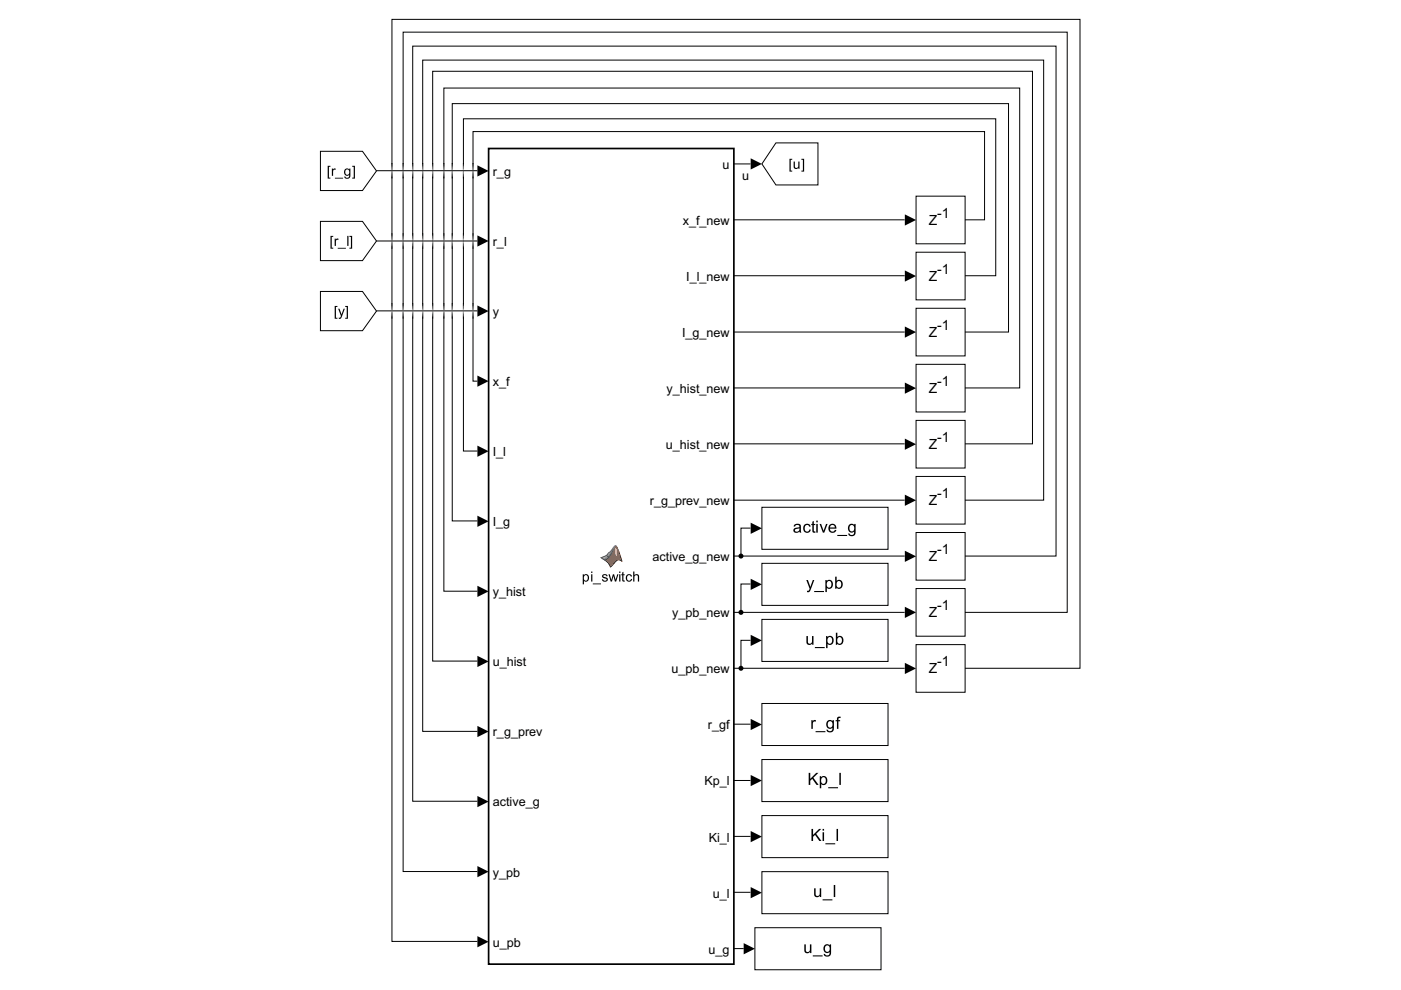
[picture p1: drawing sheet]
<svg xmlns="http://www.w3.org/2000/svg" width="297mm" height="210mm" viewBox="0 0 297 210" stroke-linecap="round" stroke-linejoin="round" font-family="sans-serif">
<path d="M127.3 118.3l1.3-.6 1.8-2a1.71 1.71 0 0 1 .9 1.5l.6 1.9a.98 .98 0 0 0-1.7 .4l-.8 .8a3.6 3.6 0 0 0-2.1-2z" fill="#000"/>
<path d="M130.5 116.2l.3 .8-.1 .8-.3-.8z" fill="#f5ae81"/>
<g fill="#000">
<path d="M130.4 115.7h.3l.2 .3 1.1 3.1-.6-.3a1 1 0 0 0-1.2 .7l-.9 .8-.5-.9-.5-.5 .2-.1 .4 .4 .6 .9 .6-.7a1.11 1.11 0 0 1 1.6-.6l-.4-1.2a3.3 3.3 0 0 0-.9-1.9z"/>
<path d="M127.2 118.2l1.1 .7a6.9 6.9 0 0 0 2.2-3.1l.2-.1-.2-.1-.3 .1-.5 .7a4.9 4.9 0 0 1-2.5 1.8zM127.7 118.3l.2-.1a.78 .78 0 0 1 1 0l-.6 .5zM129.1 117.3l.8-.8-.8 1.5-.3-.2z"/>
<path d="M123.5 121.8h.3v.2a.71 .71 0 0 1 1 0 .71 .71 0 0 1 0 .9 .59 .59 0 0 1-1 .2v.8h-.3zM123.9 122.1a.51 .51 0 0 0-.1 .7 .51 .51 0 0 0 .8 .1 .51 .51 0 0 0 0-.7 .51 .51 0 0 0-.7-.1zM125.3 121.2h.3v.3h-.3zM125.3 121.8h.3v1.5h-.3zM125.7 123.7h1.7v.2h-1.7zM127.8 121.9l.1-.1a.66 .66 0 0 1 .9 .4h-.2a.3 .3 0 0 0-.4-.3 .3 .3 0 0 0-.2 .4 .62 .62 0 0 1 .7 .2 .62 .62 0 0 1 .1 .6 .7 .7 0 0 1-1.2-.3h.3a.35 .35 0 0 0 .3 .4 .35 .35 0 0 0 .3-.5 .76 .76 0 0 1-.8-.6zM129 121.8h.3l.3 1.2 .3-1.2h.3l.3 1.2 .4-1.2h.2l-.5 1.5h-.2l-.3-1.2-.3 1.2h-.3zM131.3 121.2h.2v.3h-.2zM131.3 121.8h.2v1.5h-.2zM131.9 121.4l.3-.2v.6h.2v.2h-.2v.9l.3 .4a.38 .38 0 0 1-.5 0 .38 .38 0 0 1-.1-.4v-.9h-.2v-.2h.2zM132.9 121.9a.66 .66 0 0 1 1.1 .3l-.3 .1a.46 .46 0 0 0-.6-.3 .46 .46 0 0 0-.1 .7 .4 .4 0 0 0 .4 .4 .4 .4 0 0 0 .4-.4l.2 .1a.73 .73 0 0 1-1 .4 .73 .73 0 0 1-.2-1.1zM134.2 121.2h.3v.7a.56 .56 0 0 1 .7-.1 .56 .56 0 0 1 .3 .5v1h-.3v-1a.38 .38 0 0 0-.4-.3 .38 .38 0 0 0-.3 .5v.8h-.3z"/>
</g>
<path d="M103.6 31.5h52v172.9h-52z" fill="none" stroke="#000" stroke-width=".36"/>
<path d="M194.2 41.6h10.4v10.1h-10.4z" fill="#fff"/>
<path d="M194.2 41.6h10.4v10.1h-10.4z" fill="none" stroke="#000" stroke-width=".21"/>
<path d="M194.2 53.5h10.4v10.1h-10.4z" fill="#fff"/>
<path d="M194.2 53.5h10.4v10.1h-10.4z" fill="none" stroke="#000" stroke-width=".21"/>
<path d="M194.2 65.4h10.4v10.1h-10.4z" fill="#fff"/>
<path d="M194.2 65.4h10.4v10.1h-10.4z" fill="none" stroke="#000" stroke-width=".21"/>
<path d="M194.2 77.2h10.4v10.1h-10.4z" fill="#fff"/>
<path d="M194.2 77.2h10.4v10.1h-10.4z" fill="none" stroke="#000" stroke-width=".21"/>
<path d="M194.2 89.1h10.4v10.1h-10.4z" fill="#fff"/>
<path d="M194.2 89.1h10.4v10.1h-10.4z" fill="none" stroke="#000" stroke-width=".21"/>
<path d="M194.2 101h10.4v10.1h-10.4z" fill="#fff"/>
<path d="M194.2 101h10.4v10.1h-10.4z" fill="none" stroke="#000" stroke-width=".21"/>
<path d="M194.2 112.9h10.4v10.1h-10.4z" fill="#fff"/>
<path d="M194.2 112.9h10.4v10.1h-10.4z" fill="none" stroke="#000" stroke-width=".21"/>
<path d="M194.2 124.8h10.4v10.1h-10.4z" fill="#fff"/>
<path d="M194.2 124.8h10.4v10.1h-10.4z" fill="none" stroke="#000" stroke-width=".21"/>
<path d="M194.2 136.7h10.4v10.1h-10.4z" fill="#fff"/>
<path d="M194.2 136.7h10.4v10.1h-10.4z" fill="none" stroke="#000" stroke-width=".21"/>
<path d="M161.5 149.2h26.8v8.9h-26.8z" fill="#fff"/>
<path d="M172 152.7h.3v.3l.2-.3h.4h.1l-.1 .3a.41 .41 0 0 0-.5 .1 .41 .41 0 0 0-.1 .5v.9h-.3zM172.9 155h2.1v.2h-2.1zM175.4 152.9l.6-.3 .5 .3v-.2h.3v1.6a.81 .81 0 0 1-.6 1 .81 .81 0 0 1-1-.6h.3a.52 .52 0 0 0 .7 .3 .52 .52 0 0 0 .3-.7 .89 .89 0 0 1-1.2-.2 .89 .89 0 0 1 .1-1.2zM175.6 153.1a.63 .63 0 0 0-.1 .8 .63 .63 0 0 0 .9 .2 .63 .63 0 0 0 .1-.8 .63 .63 0 0 0-.9-.2zM177.5 152.1l.8-.1-.1 .2-.4 .2v.3h.3v.2h-.3v1.6h-.4v-1.6h-.2v-.2h.2z" fill="#000"/>
<path d="M161.5 149.2h26.8v8.9h-26.8z" fill="none" stroke="#000" stroke-width=".21"/>
<path d="M161.5 161h26.8v9h-26.8z" fill="#fff"/>
<path d="M171.5 163.9h.3v1.2l1.3-1.2h.4l-1.1 1 1.2 1.5h-.5l-.9-1.3-.4 .4v.9h-.3zM173.8 164.6h.3v.2a.82 .82 0 0 1 1.1-.1 .82 .82 0 0 1 .2 1.1 .73 .73 0 0 1-.5 .6 .73 .73 0 0 1-.8-.2v.9h-.3zM174.2 165a.64 .64 0 0 0-.1 .8 .64 .64 0 0 0 .8 .2 .64 .64 0 0 0 .2-.8 .64 .64 0 0 0-.9-.2zM175.6 166.9h2.1v.2h-2.1zM178 163.9h.3v2.5h-.3z" fill="#000"/>
<path d="M161.5 161h26.8v9h-26.8z" fill="none" stroke="#000" stroke-width=".21"/>
<path d="M161.5 172.9h26.8v8.9h-26.8z" fill="#fff"/>
<path d="M172 175.8h.4v1.2l1.3-1.2h.4l-1.1 1 1.2 1.5h-.5l-.9-1.3-.4 .4v.9h-.4zM174.4 175.8h.3v.3h-.3zM174.4 176.5h.3v1.8h-.3zM175 178.8h2.1v.2h-2.1zM177.4 175.8h.3v2.5h-.3z" fill="#000"/>
<path d="M161.5 172.9h26.8v8.9h-26.8z" fill="none" stroke="#000" stroke-width=".21"/>
<path d="M161.5 184.8h26.8v8.9h-26.8z" fill="#fff"/>
<path d="M172.6 188.3h.3v1.1a.46 .46 0 0 0 .5 .6 .46 .46 0 0 0 .4-.7v-1h.3v1.9h-.3v-.3a.66 .66 0 0 1-.8 .3 .66 .66 0 0 1-.4-.7zM174.4 190.7h2.1v.2h-2.1zM176.8 187.6h.3v2.6h-.3z" fill="#000"/>
<path d="M161.5 184.8h26.8v8.9h-26.8z" fill="none" stroke="#000" stroke-width=".21"/>
<path d="M160.1 196.7h26.7v8.9h-26.7z" fill="#fff"/>
<path d="M170.5 200.2h.3v1.1a.46 .46 0 0 0 .5 .6 .46 .46 0 0 0 .4-.7v-1h.3v1.9h-.2v-.3a.66 .66 0 0 1-.8 .3 .66 .66 0 0 1-.5-.7zM172.3 202.6h2.1v.2h-2.1zM174.8 200.4l.6-.2 .5 .3v-.3h.3v1.6a.81 .81 0 0 1-.6 1 .81 .81 0 0 1-1-.6l.3 .1a.52 .52 0 0 0 .7 .2 .52 .52 0 0 0 .3-.7 .89 .89 0 0 1-1.2-.2 .89 .89 0 0 1 .1-1.2zM175 200.6a.63 .63 0 0 0-.1 .9 .63 .63 0 0 0 .9 .2 .63 .63 0 0 0 .1-.9 .63 .63 0 0 0-.9-.2z" fill="#000"/>
<path d="M160.1 196.7h26.7v8.9h-26.7z" fill="none" stroke="#000" stroke-width=".21"/>
<path d="M161.5 131.3h26.8v8.9h-26.8z" fill="#fff"/>
<path d="M171 134.9h.3v1a.46 .46 0 0 0 .5 .6 .46 .46 0 0 0 .4-.7v-.9h.3v1.8h-.3v-.3a.66 .66 0 0 1-.8 .3 .66 .66 0 0 1-.4-.7zM172.8 137.2h2.1v.2h-2.1zM175.1 134.9h.3v.2a.82 .82 0 0 1 1.1-.1 .82 .82 0 0 1 .2 1.1 .73 .73 0 0 1-.5 .6 .73 .73 0 0 1-.7-.2v.9h-.4zM175.6 135.2a.64 .64 0 0 0-.2 .9 .64 .64 0 0 0 .9 .2 .64 .64 0 0 0 .1-.8 .64 .64 0 0 0-.8-.3zM177.2 134.2h.3v.9a.81 .81 0 0 1 1.1-.1 .81 .81 0 0 1 .2 1 .73 .73 0 0 1-.5 .7 .73 .73 0 0 1-.8-.2v.2h-.3zM177.7 135.3a.69 .69 0 0 0-.2 .7 .69 .69 0 0 0 .7 .4 .71 .71 0 0 0 .3-.8 .71 .71 0 0 0-.7-.5z" fill="#000"/>
<path d="M161.5 131.3h26.8v8.9h-26.8z" fill="none" stroke="#000" stroke-width=".21"/>
<path d="M161.5 119.4h26.8v9h-26.8z" fill="#fff"/>
<path d="M171 123h.3l.5 1.5 .5-1.5h.3l-.7 1.9a.68 .68 0 0 1-.8 .6v-.3a.42 .42 0 0 0 .6-.4zM172.6 125.3h2.1v.2h-2.1zM175 123h.3v.2a.82 .82 0 0 1 1.1-.1 .82 .82 0 0 1 .2 1.1 .73 .73 0 0 1-.5 .6 .73 .73 0 0 1-.8-.2v.9h-.3zM175.4 123.4a.64 .64 0 0 0-.1 .8 .64 .64 0 0 0 .8 .2 .64 .64 0 0 0 .2-.8 .64 .64 0 0 0-.9-.2zM177.1 122.3h.3v.9a.81 .81 0 0 1 1-.1 .81 .81 0 0 1 .3 1.1 .73 .73 0 0 1-.5 .6 .73 .73 0 0 1-.8-.2v.2h-.3zM177.5 123.4a.69 .69 0 0 0-.1 .8 .69 .69 0 0 0 .6 .4 .71 .71 0 0 0 .4-.8 .71 .71 0 0 0-.7-.6z" fill="#000"/>
<path d="M161.5 119.4h26.8v9h-26.8z" fill="none" stroke="#000" stroke-width=".21"/>
<path d="M161.5 107.6h26.8v8.9h-26.8z" fill="#fff"/>
<path d="M168.4 111.3a.83 .83 0 0 1 1.1-.2 .83 .83 0 0 1 .3 1.1l.1 .7h-.3l-.1-.2a.67 .67 0 0 1-.9 .3 .67 .67 0 0 1-.3-.9l1.2-.3a.47 .47 0 0 0-.4-.5 .47 .47 0 0 0-.5 .4l-.3-.1zM168.6 112.2a.33 .33 0 0 0 0 .5 .33 .33 0 0 0 .5 0l.3-.3 .1-.4zM170.6 111.2a.79 .79 0 0 1 1.3 .4l-.3 .1a.51 .51 0 0 0-.7-.4 .51 .51 0 0 0-.3 .7 .51 .51 0 0 0 .4 .7 .51 .51 0 0 0 .6-.4h.3a.86 .86 0 0 1-1.2 .6 .86 .86 0 0 1-.4-1.2zM172.2 110.6l.3-.2v.7h.4v.2h-.4v1.1l.1 .2 .3 .1v.2a.46 .46 0 0 1-.5 0 .46 .46 0 0 1-.2-.5v-1.1h-.2v-.2h.2zM173.1 110.4h.3v.3h-.3zM173.1 111.1h.3v1.8h-.3zM173.8 111.1h.3l.5 1.5 .5-1.5h.4l-.7 1.8h-.3zM175.9 111.3a.86 .86 0 0 1 1-.2 .86 .86 0 0 1 .4 1h-1.3a.54 .54 0 0 0 .4 .6 .54 .54 0 0 0 .6-.4l.3 .1a.92 .92 0 0 1-1.3 .5 .92 .92 0 0 1-.3-1.4zM176.1 111.4l-.1 .4h1l-.1-.3-.3-.2zM177.5 113.4h2.1v.2h-2.1zM180 111.3l.6-.3 .5 .3v-.2h.3v1.6a.81 .81 0 0 1-.6 1 .81 .81 0 0 1-1-.6h.3a.52 .52 0 0 0 .7 .3 .52 .52 0 0 0 .3-.7 .89 .89 0 0 1-1.2-.2 .89 .89 0 0 1 .1-1.2zM180.2 111.5a.63 .63 0 0 0-.1 .8 .63 .63 0 0 0 .9 .2 .63 .63 0 0 0 .1-.8 .63 .63 0 0 0-.9-.2z" fill="#000"/>
<path d="M161.5 107.6h26.8v8.9h-26.8z" fill="none" stroke="#000" stroke-width=".21"/>
<path d="M67.9 61.8h9l2.9 4.2-2.9 4.1h-9z" fill="#fff"/>
<path d="M71 64.9h.5v.2h-.3v2.3h.3v.2h-.5zM71.7 65.5h.3l.4 1.2 .5-1.2h.2l-.6 1.5a.53 .53 0 0 1-.7 .6v-.3h.3l.2-.3zM73.2 64.9h.6v2.7h-.6v-.2h.3v-2.3h-.3z" fill="#000"/>
<path d="M67.9 61.8h9l2.9 4.2-2.9 4.1h-9z" fill="none" stroke="#000" stroke-width=".21"/>
<path d="M164.5 30.3h8.9v8.9h-8.9l-3-4.4z" fill="#fff"/>
<path d="M167.4 33.7h.6v.2h-.4v2.3h.4v.2h-.6zM168.3 34.3h.2v.8a.39 .39 0 0 0 .4 .5 .39 .39 0 0 0 .4-.5v-.8h.2v1.5h-.2v-.2a.55 .55 0 0 1-.7 .2 .55 .55 0 0 1-.3-.6zM169.9 33.7h.6v2.7h-.6v-.2h.3v-2.3h-.3z" fill="#000"/>
<path d="M164.5 30.3h8.9v8.9h-8.9l-3-4.4z" fill="none" stroke="#000" stroke-width=".21"/>
<path d="M67.9 46.9h9l2.9 4.2-2.9 4.2h-9z" fill="#fff"/>
<path d="M70.1 50h.5v.2h-.3v2.3h.3v.2h-.5zM71 50.6h.2v.2l.2-.2h.3h.1l-.1 .3a.34 .34 0 0 0-.4 0 .34 .34 0 0 0-.1 .4v.8h-.2zM71.6 52.5h1.7v.2h-1.7zM73.6 50h.3v2.1h-.3zM74.1 50h.6v2.7h-.6v-.2h.3v-2.3h-.3z" fill="#000"/>
<path d="M67.9 46.9h9l2.9 4.2-2.9 4.2h-9z" fill="none" stroke="#000" stroke-width=".21"/>
<path d="M67.9 32.1h9l2.9 4.1-2.9 4.2h-9z" fill="#fff"/>
<g fill="#000">
<path d="M101.2 35.1l2.4 1.1-2.4 1.2zM159.2 33.6l2.3 1.2-2.3 1.1zM101.2 49.9l2.4 1.2-2.4 1.2zM191.8 45.5l2.4 1.1-2.4 1.2zM191.8 57.3l2.4 1.2-2.4 1.2zM101.2 64.8l2.4 1.2-2.4 1.1zM191.8 69.2l2.4 1.2-2.4 1.2zM101.2 94.5l2.4 1.2-2.4 1.2zM101.2 79.6l2.4 1.2-2.4 1.2zM191.8 81.1l2.4 1.2-2.4 1.2zM191.8 93l2.4 1.2-2.4 1.2zM101.2 109.3l2.4 1.2-2.4 1.2z"/>
<path d="M159.2 110.8l2.3 1.2-2.3 1.2zM191.8 116.8l2.4 1.2-2.4 1.1zM191.8 104.9l2.4 1.2-2.4 1.2zM101.2 124.2l2.4 1.2-2.4 1.2zM159.2 134.6l2.3 1.2-2.3 1.2zM159.2 122.7l2.3 1.2-2.3 1.2zM191.8 128.7l2.4 1.1-2.4 1.2zM101.2 139.1l2.4 1.1-2.4 1.2zM101.2 153.9l2.4 1.2-2.4 1.2zM159.2 152.4l2.3 1.2-2.3 1.2zM191.8 140.5l2.4 1.2-2.4 1.2zM101.2 168.8l2.4 1.2-2.4 1.1z"/>
<path d="M159.2 176.2l2.3 1.2-2.3 1.2zM159.2 164.3l2.3 1.2-2.3 1.2zM101.2 198.5l2.4 1.2-2.4 1.2zM101.2 183.6l2.4 1.2-2.4 1.2zM159.2 188.1l2.3 1.2-2.3 1.2zM157.7 200l2.4 1.2-2.4 1.1z"/>
<path d="M69.5 35.2h.6v.2h-.4v2.3h.4v.2h-.6zM70.4 35.7h.2v.3l.2-.2 .3-.1 .1 .1-.1 .2a.34 .34 0 0 0-.4 .1 .34 .34 0 0 0-.1 .4v.8h-.2zM71 37.7h1.7v.2h-1.7zM73.1 35.9l.3-.2 .7 .2v-.2h.2v1.4a.67 .67 0 0 1-.5 .8 .67 .67 0 0 1-.8-.5h.2a.43 .43 0 0 0 .6 .2 .43 .43 0 0 0 .2-.5 .74 .74 0 0 1-1-.2 .74 .74 0 0 1 .1-1zM73.3 36.1a.51 .51 0 0 0 0 .7 .51 .51 0 0 0 .7 0 .51 .51 0 0 0 0-.6 .51 .51 0 0 0-.7-.1zM74.7 35.2h.6v2.7h-.6v-.2h.3v-2.3h-.3z"/>
</g>
<g fill="none" stroke="#000" stroke-width=".21">
<path d="M67.9 32.1h9l2.9 4.1-2.9 4.2h-9zM79.8 36.2h21.4M83.1 36v-31.9h145.9v137.6h-24.4M83.1 34.6v.3M83.1 36.3v14.6M85.5 36v-29.2h140.8v123h-21.7M85.5 34.6v.3M85.5 36.3v14.6M87.5 36v-26.2h136.4v108.1h-19.3M87.5 34.6v.3M87.5 36.3v14.6M89.6 36v-23.3h131.7v93.3h-16.7"/>
<path d="M89.6 34.6v.3M89.6 36.3v14.6M91.7 36v-20.9h127.2v79h-14.3M91.7 34.6v.3M91.7 36.3v14.6M94.1 36v-17.3h122.1v63.6h-11.6M94.1 34.6v.3M94.1 36.3v14.6M95.9 36v-14h117.9v48.4h-9.2M95.9 34.6v.3M95.9 36.3v14.6M98.3 36v-10.8h112.8v33.3h-6.5"/>
<path d="M98.3 34.6v.3M98.3 36.3v14.6M100.3 36v-8.1h108.4v18.7h-4.1M100.3 34.6v.3M100.3 36.3v14.6M155.6 34.8h3.5M79.8 51.1h21.4M83.1 51.2v14.6M85.5 51.2v14.6M87.5 51.2v14.6M89.6 51.2v14.6M91.7 51.2v14.6"/>
<path d="M94.1 51.2v14.6M95.9 51.2v14.6M98.3 51.2v14.6M100.3 51.2v14.6M155.6 46.6h36.2M155.6 58.5h36.2M79.8 65.9h21.4M83.1 66.1v133.5h18.1M83.1 67.3v.2M85.5 66.1v118.7h15.7M85.5 67.3v.2M87.5 66.1v103.8h13.7"/>
<path d="M87.5 67.3v.2M89.6 66.1v89h11.6M89.6 67.3v.2M91.7 66.1v74.1h9.5M91.7 67.3v.2M94.1 66.1v59.2h7.1M94.1 67.3v.2M95.9 66.1v44.3h5.3M95.9 67.3v.2M98.3 66.1v29.5h2.9M98.3 67.3v.2M100.3 66.1v14.7h.9"/>
<path d="M100.3 67.3v.2M155.6 70.4h36.2M155.6 82.3h36.2M155.6 94.1h36.2M155.6 117.9h36.2M155.6 106h36.2M159.1 112h-2v5.9M155.6 129.8h36.2M159.1 135.8h-2v5.9M159.1 123.8h-2v6M155.6 141.7h36.2M155.6 153.5h3.5"/>
<path d="M155.6 177.3h3.5M155.6 165.5h3.5M155.6 189.2h3.5M155.6 201.1h2.1"/>
</g>
<g fill="#000">
<circle cx="157.1" cy="117.9" r=".53"/>
<circle cx="157.1" cy="129.8" r=".53"/>
<circle cx="157.1" cy="141.7" r=".53"/>
</g>
<g fill="none" stroke="#2e2e2e" stroke-width=".21">
<path d="M83.1 34.9v.3M83.1 37.2v.3M85.5 34.9v.3M85.5 37.2v.3M87.5 34.9v.3M87.5 37.2v.3M89.6 34.9v.3M89.6 37.2v.3M91.7 34.9v.3M91.7 37.2v.3M94.1 34.9v.3M94.1 37.2v.3"/>
<path d="M95.9 34.9v.3M95.9 37.2v.3M98.3 34.9v.3M98.3 37.2v.3M100.3 34.9v.3M100.3 37.2v.3M83.1 49.8v.3M83.1 52.1v.3M85.5 49.8v.3M85.5 52.1v.3M87.5 49.8v.3M87.5 52.1v.3"/>
<path d="M89.6 49.8v.3M89.6 52.1v.3M91.7 49.8v.3M91.7 52.1v.3M94.1 49.8v.3M94.1 52.1v.3M95.9 49.8v.3M95.9 52.1v.3M98.3 49.8v.3M98.3 52.1v.3M100.3 49.8v.3M100.3 52.1v.3"/>
<path d="M83.1 64.6v.3M83.1 67v.3M85.5 64.6v.3M85.5 67v.3M87.5 64.6v.3M87.5 67v.3M89.6 64.6v.3M89.6 67v.3M91.7 64.6v.3M91.7 67v.3M94.1 64.6v.3M94.1 67v.3"/>
<path d="M95.9 64.6v.3M95.9 67v.3M98.3 64.6v.3M98.3 67v.3M100.3 64.6v.3M100.3 67v.3"/>
</g>
<g fill="none" stroke="#5d5d5d" stroke-width=".21">
<path d="M83.1 35.2v.3M83.1 36.9v.3M85.5 35.2v.3M85.5 36.9v.3M87.5 35.2v.3M87.5 36.9v.3M89.6 35.2v.3M89.6 36.9v.3M91.7 35.2v.3M91.7 36.9v.3M94.1 35.2v.3M94.1 36.9v.3"/>
<path d="M95.9 35.2v.3M95.9 36.9v.3M98.3 35.2v.3M98.3 36.9v.3M100.3 35.2v.3M100.3 36.9v.3M83.1 50.1v.3M83.1 51.8v.3M85.5 50.1v.3M85.5 51.8v.3M87.5 50.1v.3M87.5 51.8v.3"/>
<path d="M89.6 50.1v.3M89.6 51.8v.3M91.7 50.1v.3M91.7 51.8v.3M94.1 50.1v.3M94.1 51.8v.3M95.9 50.1v.3M95.9 51.8v.3M98.3 50.1v.3M98.3 51.8v.3M100.3 50.1v.3M100.3 51.8v.3"/>
<path d="M83.1 64.9v.3M83.1 66.7v.3M85.5 64.9v.3M85.5 66.7v.3M87.5 64.9v.3M87.5 66.7v.3M89.6 64.9v.3M89.6 66.7v.3M91.7 64.9v.3M91.7 66.7v.3M94.1 64.9v.3M94.1 66.7v.3"/>
<path d="M95.9 64.9v.3M95.9 66.7v.3M98.3 64.9v.3M98.3 66.7v.3M100.3 64.9v.3M100.3 66.7v.3"/>
</g>
<g fill="none" stroke="#8b8b8b" stroke-width=".21">
<path d="M83.1 35.5v.2M83.1 36.6v.3M85.5 35.5v.2M85.5 36.6v.3M87.5 35.5v.2M87.5 36.6v.3M89.6 35.5v.2M89.6 36.6v.3M91.7 35.5v.2M91.7 36.6v.3M94.1 35.5v.2M94.1 36.6v.3"/>
<path d="M95.9 35.5v.2M95.9 36.6v.3M98.3 35.5v.2M98.3 36.6v.3M100.3 35.5v.2M100.3 36.6v.3M83.1 50.4v.3M83.1 51.5v.3M85.5 50.4v.3M85.5 51.5v.3M87.5 50.4v.3M87.5 51.5v.3"/>
<path d="M89.6 50.4v.3M89.6 51.5v.3M91.7 50.4v.3M91.7 51.5v.3M94.1 50.4v.3M94.1 51.5v.3M95.9 50.4v.3M95.9 51.5v.3M98.3 50.4v.3M98.3 51.5v.3M100.3 50.4v.3M100.3 51.5v.3"/>
<path d="M83.1 65.2v.3M83.1 66.4v.3M85.5 65.2v.3M85.5 66.4v.3M87.5 65.2v.3M87.5 66.4v.3M89.6 65.2v.3M89.6 66.4v.3M91.7 65.2v.3M91.7 66.4v.3M94.1 65.2v.3M94.1 66.4v.3"/>
<path d="M95.9 65.2v.3M95.9 66.4v.3M98.3 65.2v.3M98.3 66.4v.3M100.3 65.2v.3M100.3 66.4v.3"/>
</g>
<g fill="none" stroke="#b9b9b9" stroke-width=".21">
<path d="M83.1 35.7v.3M83.1 36.3v.3M85.5 35.7v.3M85.5 36.3v.3M87.5 35.7v.3M87.5 36.3v.3M89.6 35.7v.3M89.6 36.3v.3M91.7 35.7v.3M91.7 36.3v.3M94.1 35.7v.3M94.1 36.3v.3"/>
<path d="M95.9 35.7v.3M95.9 36.3v.3M98.3 35.7v.3M98.3 36.3v.3M100.3 35.7v.3M100.3 36.3v.3M83.1 50.7v.2M83.1 51.2v.3M85.5 50.7v.2M85.5 51.2v.3M87.5 50.7v.2M87.5 51.2v.3"/>
<path d="M89.6 50.7v.2M89.6 51.2v.3M91.7 50.7v.2M91.7 51.2v.3M94.1 50.7v.2M94.1 51.2v.3M95.9 50.7v.2M95.9 51.2v.3M98.3 50.7v.2M98.3 51.2v.3M100.3 50.7v.2M100.3 51.2v.3"/>
<path d="M83.1 65.5v.3M83.1 66.1v.3M85.5 65.5v.3M85.5 66.1v.3M87.5 65.5v.3M87.5 66.1v.3M89.6 65.5v.3M89.6 66.1v.3M91.7 65.5v.3M91.7 66.1v.3M94.1 65.5v.3M94.1 66.1v.3"/>
<path d="M95.9 65.5v.3M95.9 66.1v.3M98.3 65.5v.3M98.3 66.1v.3M100.3 65.5v.3M100.3 66.1v.3"/>
</g>
<g font-size="3">
<text x="196.9" y="47.7">Z</text>
<text x="198.7" y="46.2">-1</text>
<text x="196.9" y="59.6">Z</text>
<text x="198.7" y="58.1">-1</text>
<text x="196.9" y="71.5">Z</text>
<text x="198.7" y="70">-1</text>
<text x="196.9" y="83.3">Z</text>
<text x="198.7" y="81.9">-1</text>
<text x="196.9" y="95.2">Z</text>
<text x="198.7" y="93.7">-1</text>
<text x="196.9" y="107.1">Z</text>
<text x="198.7" y="105.6">-1</text>
<text x="196.9" y="119">Z</text>
<text x="198.7" y="117.5">-1</text>
<text x="196.9" y="130.9">Z</text>
<text x="198.7" y="129.4">-1</text>
<text x="196.9" y="142.8">Z</text>
<text x="198.7" y="141.3">-1</text>
</g>
<g font-size="2.7">
<text x="153.2" y="35.8">u</text>
<text x="104.5" y="37.3">r_g</text>
<text x="157.4" y="38.2">u</text>
<text x="144.8" y="47.7">x_f_new</text>
<text x="104.5" y="52.1">r_l</text>
<text x="145.5" y="59.6">I_l_new</text>
<text x="104.5" y="67">y</text>
<text x="144.6" y="71.5">I_g_new</text>
<text x="104.5" y="81.9">x_f</text>
<text x="141.3" y="83.3">y_hist_new</text>
<text x="141.2" y="95.2">u_hist_new</text>
<text x="104.5" y="96.7">I_l</text>
<text x="137.8" y="107.1">r_g_prev_new</text>
<text x="104.5" y="111.6">I_g</text>
<text x="138.4" y="119">active_g_new</text>
<text x="104.5" y="126.4">y_hist</text>
<text x="142.5" y="130.9">y_pb_new</text>
<text x="104.5" y="141.3">u_hist</text>
<text x="142.4" y="142.8">u_pb_new</text>
<text x="150.1" y="154.7">r_gf</text>
<text x="104.5" y="156.1">r_g_prev</text>
<text x="149.4" y="166.5">Kp_l</text>
<text x="104.5" y="171">active_g</text>
<text x="150.3" y="178.4">Ki_l</text>
<text x="104.5" y="185.9">y_pb</text>
<text x="151.1" y="190.3">u_l</text>
<text x="104.5" y="200.7">u_pb</text>
<text x="150.2" y="202.2">u_g</text>
</g>
</svg>
